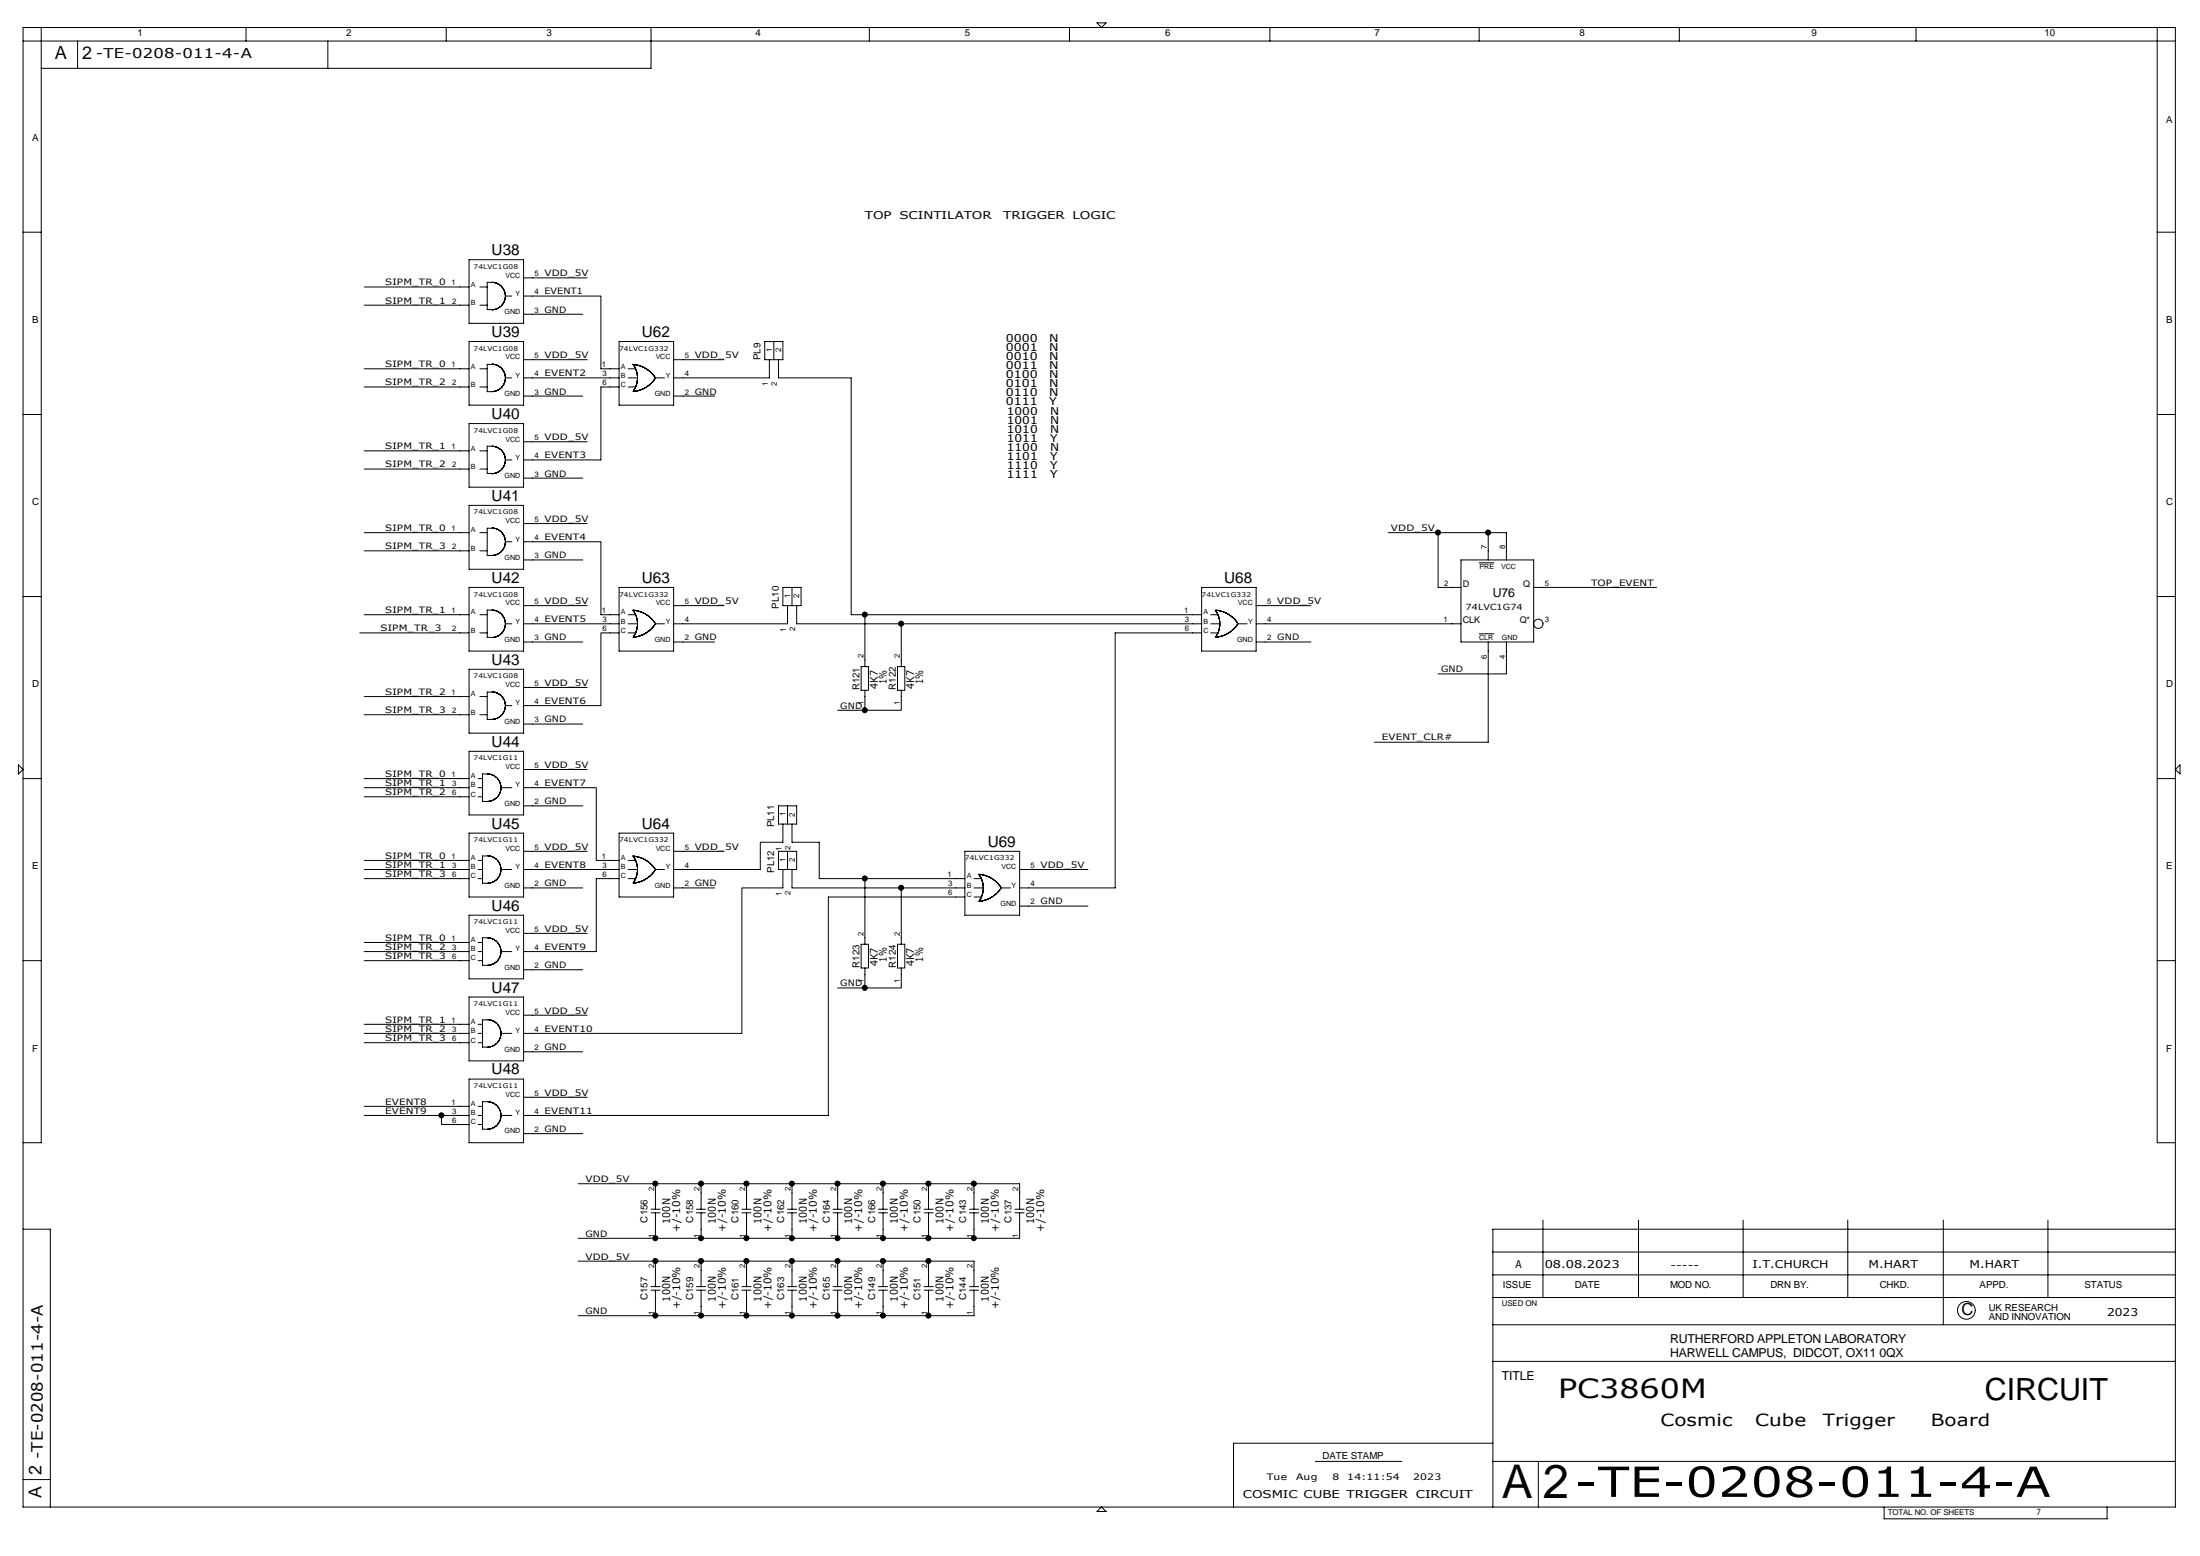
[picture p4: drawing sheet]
<svg xmlns="http://www.w3.org/2000/svg" width="420mm" height="297mm" viewBox="0 0 420 297" stroke-linecap="round" stroke-linejoin="round" font-family="sans-serif">
<g fill="none" stroke="#000" stroke-width=".19">
<path d="M4.4 5.3h411.1v282.4h-411.1zM4.4 7.8h411.1M7.9 5.3v212.8h-3.5M14.8 7.8v5.2M47 5.3v2.5M62.6 7.8v5.2M85.2 5.3v2.5M124.3 5.3v7.7h-116.4M166 5.3v2.5M204.3 5.3v2.5M209.5 4.4h1.7l-.8 .9zM242.5 5.3v2.5"/>
<path d="M282.5 5.3v2.5M320.7 5.3v2.5M365.9 5.3v2.5M412 5.3v212.8h3.5M4.4 44.3h3.5M69.6 58.3h20M69.6 54.8h20M89.6 49.6h10.4v12.1h-10.4zM91.7 58.3h1.3M91.7 54.8h1.3M93.9 53.9h-.9v5.2h.9M93.9 53.9l1 .2 .5 .3"/>
<path d="M94.7 54l.1 .1M95 58.9h.1M95 58.9l-1.1 .2M95.2 58.8h-.1M95.4 58.6l-.4 .3M95.4 58.6h.1M95.4 54.4h.1M95.5 54.4l.3 .3M95.7 58.4l-.2 .2M95.8 54.7l.3 .4M96.1 55.1h.1M96.1 55.1l.2 .4"/>
<path d="M96.2 57.7l-.4 .7M96.2 57.7h.1M96.3 55.5l.2 .5v1.1l-.3 .6M96.3 55.5h.1M96.5 56.2h.1M96.5 56.8v.1M96.5 56.5h1.2M100 56.5h14.8v13.9h3.4M100 53h12.1M100 60h11.3M412 44.3h3.5M4.4 79.1h3.5"/>
<path d="M69.6 73.9h20M69.6 70.4h20M89.6 65.2h10.4v12.1h-10.4zM91.7 73.9h1.3M91.7 70.4h1.3M93.9 69.6h-.9v5.2h1.2l.8-.3M93.9 69.5l1 .2 .5 .3M94.7 69.6l.1 .1M95.1 74.5h-.1M95.2 69.9h.1M95.4 74.3h.1M95.4 74.3l-.4 .2"/>
<path d="M95.4 70h.1M95.5 70l.3 .3M95.7 74l-.2 .3M95.8 70.3l.5 .9 .2 .9M96.2 73.5l-.4 .5M96.2 73.4v.1M96.5 71.8h.1M96.5 72.2l-.1 .7-.2 .5M96.5 72.4v.1M96.5 72.1h1.2M100 75.6h11.3M100 72.1h18.2"/>
<path d="M100 68.7h12.1M118.2 73.9h-3.4v13.9h-14.8M118.2 65.2h10.4v12.1h-10.4zM120 73.9h1.4M120 70.4h1.4M120 72.1h1.7M120.9 69.5v.1M120.9 69.6l.6 1 .2 1.1v1.2l-.3 .9M120.9 69.6h.1M120.9 69.6l1 .1 .9 .4M121 74.6l-.1 .1M121 74.5v.1"/>
<path d="M121.4 73.9l-.4 .6M121.4 73.8h.1M121.4 73.8v.1M121.5 70.7h.1M121.5 69.6v.1M121.5 73.5v.1M122.2 74.5h.1M122.7 70l.3 .2M123 70.2h.1M123 74.1v.1M123.1 70.2l1.3 1M123.1 74.1l-1.2 .5-1 .2"/>
<path d="M124.4 73.1l-1.3 1M124.5 71.2l.2 .3M124.5 73l-.1 .1M124.5 73h.1M124.7 71.5h.1M124.7 71.5l.3 .4M124.7 72.8h.1M125 71.9h.1M125 71.9l.1 .2M125 72.4h.1M125.2 72.1h1.7M125.2 72.2l-.7 .8"/>
<path d="M128.6 75.6h7.9M128.6 68.7h9.6M146 65.2h3.5v3.5h-3.5zM146.9 68.7v3.4h-18.3M147.8 65.2v3.5M148.7 68.7v3.4h13.9v45.2h2.6M412 79.1h3.5M69.6 89.5h20M69.6 86.1h20M89.6 80.9h10.4v12.1h-10.4zM89.6 96.5h10.4v12.2h-10.4zM91.7 89.5h1.3"/>
<path d="M91.7 86.1h1.3M93.9 85.2h-.9v5.2h.9M93.9 85.2l.7 .1 .8 .4M94.9 85.4h.1M95 90.2h.1M95 90.2l-1.1 .2M95.2 90.1h.1M95.3 85.6h.1M95.4 89.9l-.4 .3M95.4 89.9h.1M95.4 85.7h.1M95.5 85.7l.3 .2"/>
<path d="M95.7 89.7l-.2 .2M95.8 86l.1 .1M95.9 86.1h.1M95.9 86.1l.2 .3M96.1 86.4h.1M96.1 86.4l.3 .7 .1 .7M96.2 89.1l-.4 .6M96.2 89.1h.1M96.5 87.5h.1M96.5 87.8l-.1 .7-.2 .6M96.5 88.1h.1M96.5 87.8h1.2"/>
<path d="M100 84.3h12.1M100 91.3h11.3M100 99.9h12.1M4.4 113.9h3.5M69.6 117.3h20M69.6 105.2h20M69.6 101.7h20M89.6 112.1h10.4v12.2h-10.4zM91.7 117.3h1.3M91.7 105.2h1.3M91.7 101.7h1.3M93.9 100.8h-.9v5.2h1.2l.8-.2"/>
<path d="M93.9 116.5h-.9v5.2h.9M93.9 100.8l1 .2 .5 .3M93.9 116.5h.7l.8 .5M94.8 105.9h-.1M95 105.8h.1M95 101.1h.1M95.1 116.8h.1M95.2 105.7h.1M95.2 101.1h.1M95.3 116.9h.1M95.4 105.5l-.4 .3M95.4 105.5h.1"/>
<path d="M95.4 101.3h.1M95.4 117h.1M95.5 101.3l.3 .3M95.5 117l.3 .2M95.6 105.4h.1M95.7 105.3l-.2 .2M95.8 101.6l.4 .5M95.8 117.3l.5 .8 .2 1M96.2 102.1v.1M96.2 102.2l.3 .7v.5M96.5 103.1h.1M96.5 118.7v.1"/>
<path d="M96.5 103.5l-.2 .9-.5 .9M96.5 119.1l-.2 1-.5 .8M96.5 103.7v.1M96.5 119.4h.1M96.5 103.4h1.2M96.5 119.1h1.2M100 103.4h14.8v13.9h3.4M100 106.9h11.3M100 119.1h18.2M100 115.6h12.1M118.2 112.1h10.4v12.2h-10.4zM120 117.3h1.4"/>
<path d="M120 119.1h1.7M120.9 116.5l.1 .2M120.9 116.5l1 .1 1.1 .5M120.9 116.5v.1M121 116.7h.1M121 116.7l.4 .6M121.3 117.2h.1M121.4 117.3l.3 1.1v1.1l-.1 .9-.4 .8M121.5 117.6v.1M122.2 116.7v.1M123 117.1l1.4 1M123.1 117.1h.1"/>
<path d="M123.3 117.3h.1M123.5 117.4h.1M124.5 118.2l.6 .8M126.9 119.1h-1.7l-.8 .9M128.6 115.6h9.6M149.5 112.1h3.5v3.5h-3.5zM150.4 115.6v3.5h-21.8M151.3 112.1v3.5M152.1 115.6v3.5h20M229.5 119.1h-57.4v8.2M229.5 117.3h-64.3v10M229.5 112.1h10.4v12.2h-10.4z"/>
<path d="M231.2 117.3h1.4M231.2 119.1h1.8M232.1 116.5l.1 .2M232.2 116.5l1.4 .3M232.2 116.7l.5 .9 .3 1.1-.1 1.1-.3 1M232.2 116.7h.1M232.5 117.1h.1M232.8 118.1l.1 .1M233.4 116.7l.1 .1M233.6 116.8h.1M233.6 116.8l1.1 .6M234.3 117.1h.1"/>
<path d="M234.7 117.4h.1M234.7 117.4l1 .7M235.7 118.2l.7 .8M236.2 119.4l-.5 .6M236.3 119.3l-.1 .1M238.2 119.1h-1.8l-.1 .2M239.9 119.1h39.1M239.9 115.6h10.5M265.1 101.7h9.6M274.7 101.7h13v5.2M274.7 101.7v10.4h4.3M279 106.9h13.9v15.7h-13.9z"/>
<path d="M282.5 107.4h2.8M284.2 101.7v5.2M292.9 112.1h23.5M412 113.9h3.5M68.7 120.8h20.9M69.6 136.4h20M69.6 133h20M89.6 127.8h10.4v12.2h-10.4zM91.7 120.8h1.3M91.7 136.4h1.3M91.7 133h1.3M93.9 132.1h-.9v5.2h1.2l.8-.2"/>
<path d="M93.9 132.1l1 .2 .5 .3M94.7 137.2h-.1M94.8 121.5l-.1 .1M95 121.5l-1.1 .2M95 121.5h.1M95 137.1h.1M95.2 132.4h.1M95.4 121.2l-.4 .3M95.4 121.2h.1M95.4 136.8l-.4 .3M95.4 136.8h.1M95.4 132.6h.1"/>
<path d="M95.5 132.6l.3 .2M95.6 121.1h.1M95.7 121l-.2 .2M95.7 136.6l-.2 .2M95.8 132.9l.2 .2M96 133.1v.1M96 133.2l.2 .3M96.1 136.1h.1M96.2 133.5h.1M96.2 133.5l.3 .7v1.1l-.2 .4M96.3 135.8l-.5 .8M96.3 135.7v.1"/>
<path d="M96.5 134.4h.1M96.5 135h.1M96.5 134.7h1.2M100 122.6h11.3M100 131.2h12.1M100 138.2h11.3M118.2 120.8h-3.4v13.9h-14.8M120 120.8h1.4M120.9 121.6h.1M120.9 121.6v.1M121.2 121.2l-.3 .4M121.2 121.2h.1"/>
<path d="M121.5 120.5h.1M121.5 121.5v.1M122.6 121.2h.1M122.8 121.2h-.1M122.9 121.1h.1M123 121l-.8 .4-1.3 .2M123 121h.1M123.4 120.8l-.3 .2M123.4 120.8h.1M123.9 120.5h.1M124.4 120.1l-1 .7M128.6 122.6h7.9"/>
<path d="M160 135.6h5.2M164.5 127.3h1.4v4.5h-1.4zM165.2 131.8v3.8M171.4 127.3h1.4v4.5h-1.4zM172.1 131.8v3.8h-6.9M229.5 120.8h-16.5v48.7h-18.3M231.2 120.8h1.4M232.2 121.6h.1M232.5 121.1h-.1M232.6 120.8l-.4 .8M232.8 121.5v.1M232.9 120l-.1 .1"/>
<path d="M233.6 121.3l-1.4 .4M233.6 121.3h.1M233.8 121.2h.1M234 121.2h.1M234.4 121l-.8 .3M234.4 121h.1M234.5 120.9h.1M234.7 120.8h.1M234.7 120.8l-.3 .2M234.8 120.7h.1M235.1 120.5h.1M235.1 120.5l-.4 .3"/>
<path d="M235.6 120.1l-.4 .4M239.9 122.6h10.5M282.5 121h2.8M284.2 122.6v19.1h-21.7M287.7 122.6v6.1h-13M3.5 146l.9 .9-.9 .8zM4.4 148.6h3.5M69.6 150.4h20M69.6 148.6h20M69.6 152.1h20M89.6 159h10.4v12.2h-10.4zM89.6 143.4h10.4v12.2h-10.4z"/>
<path d="M91.3 150.4h.9M91.3 148.6h.9M91.3 152.1h.9M93.6 152.9v.1M94.9 148.5l-1.1-.7-1.6-.1v5.3l1.6-.1 1.1-.6M95 148.5l.2 .3M95.2 148.8h.1M95.2 148.8l.2 .3M95.4 149.1l.3 1.3M95.4 149.2h.1M95.4 151.5l-.5 .7M95.5 151.4l-.1 .1"/>
<path d="M95.6 150.4h2.1M95.7 150.4l-.3 1.1M100 150.4h13.9v13.9h4.3M100 146.9h12.1M100 153.8h11.3M118.2 159h10.4v12.2h-10.4zM148.7 153.8h3.4v3.5h-3.4zM149.5 157.3v3.5h-4.3v5.2h-16.6M150.4 153.8v3.5M151.3 157.3v3.5h5.2v6.9h27.8M412 148.6h3.5M415.5 146.9l.8-.9v1.7z"/>
<path d="M69.6 167.7h20M69.6 166h20M69.6 164.3h20M69.6 179.9h20M89.6 174.7h10.4v12.2h-10.4zM91.3 167.7h.9M91.3 166h.9M91.3 164.3h.9M91.3 179.9h.9M93.6 163.4v.1M93.6 179.1h.1M94.3 168.3h.1"/>
<path d="M94.9 164.1l-1.1-.6-1.6-.1v5.2h1.4l1.3-.7M94.9 179.8l-1.1-.7-1.6-.1v5.3l1.6-.1 1.1-.6M95 164.2l.5 .7 .2 .8-.1 1-.4 .8M95 179.8l.5 .8 .2 .8-.1 .8-.2 .6M95.2 167.6l-.3 .3M95.2 167.5v.1M95.4 164.8h.1M95.5 167l-.1 .1M95.6 166h2.1M100 169.5h11.3M100 166h18.2M100 162.5h12.1"/>
<path d="M100 178.2h12.1M118.2 167.7h-4.3v14h-13.9M120 167.7h1.4M120 166h1.7M120 164.3h1.4M120.9 163.4v.1M120.9 163.4l.4 .7M120.9 163.5l1 .1 1.1 .4M121.3 164.1h.1M121.3 164.1l.1 .2M121.4 167.7l-.5 .8M121.4 164.3l.3 1v1.1l-.3 1.3"/>
<path d="M121.5 164.5v.1M121.5 167.4h.1M122.3 163.7h.1M122.5 163.8h.1M122.6 168.2h-.1M122.9 164h.1M123 164h.1M123 168h.1M123.1 164l1.3 1.1M123.2 167.9h.1M123.3 164.2h.1M123.5 167.7h.1"/>
<path d="M123.8 167.5l-1.5 .8-1.4 .3M123.8 167.5h.1M124.4 167l-.6 .5M124.5 165.1l.4 .6M124.9 165.6h.1M124.9 166.4l-.5 .6M124.9 165.7l.2 .2M124.9 166.4h.1M125.2 166h1.7M125.2 166l-.3 .4M128.6 169.5h7.9M128.6 162.5h9.6"/>
<path d="M148.7 162.5h3.4v3.5h-3.4zM149.5 166v3.5h-7.8v27.8h-41.7M150.4 162.5v3.5M151.3 166v3.5h33M165.2 167.7v12.6M172.1 169.5v10.8M184.3 171.2h-26.1v41.7h-58.2M184.3 162.5h10.4v12.2h-10.4zM186 167.7h1.4M186 171.2h1.4M186 169.5h1.7M186.9 166.9l.6 1"/>
<path d="M186.9 166.9l1.5 .3M187 172l-.1 .1M187.2 171.7h.1M187.4 171.2l-.4 .8M187.4 167.8v.1M187.5 167.9l.2 .9 .1 1.1-.4 1.3M187.5 167.9h.1M187.6 172h-.1M187.6 168.4h.1M187.7 170.6h-.1M188.2 167.1l.1 .1M188.4 171.7h.1"/>
<path d="M188.4 171.7l-1.4 .3M188.4 167.2h.1M188.4 167.2l.8 .4M188.8 171.6h.1M188.8 167.4h.1M189.1 167.5v.1M189.2 167.6l.7 .5M189.4 167.7h.1M189.6 167.8h.1M189.9 170.9l-1.5 .8M189.9 170.9h.1M189.9 168.1h.1"/>
<path d="M189.9 168.1l.6 .4M190.4 170.5l-.4 .4M190.5 168.6l.7 .8M190.8 168.8v.1M191 169.8l-.5 .6M191 169.8h.1M191.2 169.5l-.2 .3M191.3 169.5h1.7M194.7 166h13.1M194.7 173h13.1M4.4 183.4h3.5M69.6 181.7h20"/>
<path d="M69.6 183.4h20M69.6 197.3h20M69.6 195.5h20M69.6 199.1h20M89.6 190.3h10.4v12.2h-10.4zM91.3 181.7h.9M91.3 183.4h.9M91.3 197.3h.9M91.3 195.5h.9M91.3 199.1h.9M93 194.7h-.8v5.2h1.4l1.3-.7M93.1 194.7l.9 .1 .9 .6"/>
<path d="M93.9 194.8h.1M94.2 199.6h.1M95 195.5h.1M95 195.5v.1M95 195.6l.6 1 .1 1-.3 .8-.5 .7M95.2 183.2l-.3 .3M95.2 183.2h.1M95.4 180.5h.1M95.4 196.1h.1M95.4 182.9l-.2 .3M95.4 182.8v.1M95.5 198.3l-.1 .1"/>
<path d="M95.5 182.7l-.1 .1M95.6 181.7h2.1M95.6 197.3h2.1M100 185.1h11.3M100 193.8h12.1M160 188.6h5.2M164.5 180.3h1.4v4.5h-1.4zM165.2 184.8v3.8M171.4 180.3h1.4v4.5h-1.4zM172.1 184.8v3.8h-6.9M412 183.4h3.5M69.6 212.9h20"/>
<path d="M69.6 211.2h20M84.3 212.9v1.8h5.3M89.6 206h10.4v12.1h-10.4zM91.3 212.9h.9M91.3 211.2h.9M91.3 214.7h.9M93.9 210.4v.1M94.1 215.3v.1M94.7 214.9v.1M94.9 214.8l-.2 .1M94.9 211.1l-1.1-.7-1.6-.1v5.3l1.4-.1 1.1-.5M95 211.1v.1"/>
<path d="M95 211.2h.1M95 211.2l.5 .8 .2 .6-.1 .9-.3 .7M95.3 211.6v.1M95.3 214.3l-.4 .5M95.3 214.2v.1M95.4 211.7v.1M95.5 214h-.1M95.6 212.9h2.1M100 200.8h11.3M100 209.5h12.1M100 216.4h11.3M4.4 234.7h5.2v53"/>
<path d="M110.4 226h14.8M110.4 236.4h14.8M124.3 231.5h1.8M124.3 230.8h1.8M125.2 230.8v-4.8h8.7v4.8M125.2 231.5v4.9M133 231.5h1.7M133 230.8h1.7M133.9 231.5v4.9h-8.7M133.9 226h60.8v4.8M141.7 231.5h1.7M141.7 230.8h1.7"/>
<path d="M142.6 231.5v4.9h-8.7M142.6 226v4.8M142.6 236.4h8.7M150.4 231.5h1.7M150.4 230.8h1.7M151.3 231.5v4.9h8.7M151.3 226v4.8M159.1 231.5h1.7M159.1 230.8h1.7M160 226v4.8M160 231.5v4.9M167.8 231.5h1.7"/>
<path d="M167.8 230.8h1.7M168.7 226v4.8M168.7 231.5v4.9M176.5 231.5h1.7M176.5 230.8h1.7M177.3 226v4.8M177.3 231.5v4.9M185.2 231.5h1.7M185.2 230.8h1.7M186 226v4.8M186 231.5v4.9M193.8 231.5h1.8"/>
<path d="M193.8 230.8h1.8M194.7 231.5v4.9h-34.7M285.1 239h130.4M294.7 232.9v14.8M312.9 232.9v14.8M332.9 232.9v14.8M352.9 232.9v14.8M371.1 232.9v20M391.1 232.9v14.8M415.5 234.7h-130.4v53M110.4 240.8h14.8M124.3 246.3h1.8"/>
<path d="M124.3 245.6h1.8M125.2 245.6v-4.8h8.7v4.8M125.2 246.3v4.9h-14.8M125.2 251.2h26.1M133 246.3h1.7M133 245.6h1.7M133.9 240.8h52.1v4.8M133.9 246.3v4.9M141.7 246.3h1.7M141.7 245.6h1.7M142.6 240.8v4.8M142.6 246.3v4.9"/>
<path d="M150.4 246.3h1.7M150.4 245.6h1.7M151.3 246.3v4.9h8.7M151.3 240.8v4.8M159.1 246.3h1.7M159.1 245.6h1.7M160 240.8v4.8M160 246.3v4.9M167.8 246.3h1.7M167.8 245.6h1.7M168.7 240.8v4.8M168.7 246.3v4.9"/>
<path d="M176.5 246.3h1.7M176.5 245.6h1.7M177.3 240.8v4.8M177.3 246.3v4.9M185.2 246.3h1.7M185.2 245.6h1.7M186 246.3v4.9h-26M285.1 259.9h130.4M285.1 247.7h130.4M285.1 252.9h130.4M285.1 243.4h130.4M251.2 279h16.5"/>
<path d="M285.1 275.5h-49.5v12.2M285.1 279h130.4M293.8 279v8.7M4.4 282.4h5.2M209.5 288.5l.9-.8 .8 .8zM359.8 287.7v2.2h42.6v-2.2"/>
<circle cx="293.8" cy="119.1" r=".89"/>
<circle cx="375.5" cy="250.1" r="1.7"/>
</g>
<g fill="#000" stroke="#000" stroke-width=".19">
<circle cx="165.2" cy="117.3" r=".49"/>
<circle cx="172.1" cy="119.1" r=".49"/>
<circle cx="274.6" cy="101.7" r=".49"/>
<circle cx="284.2" cy="101.7" r=".49"/>
<circle cx="165.2" cy="135.6" r=".49"/>
<circle cx="165.2" cy="167.7" r=".49"/>
<circle cx="172.1" cy="169.5" r=".49"/>
<circle cx="165.2" cy="188.6" r=".49"/>
<circle cx="84.3" cy="212.9" r=".49"/>
<circle cx="125.2" cy="226" r=".49"/>
<circle cx="125.2" cy="236.4" r=".49"/>
<circle cx="133.9" cy="226" r=".49"/>
<circle cx="133.9" cy="236.4" r=".49"/>
<circle cx="142.6" cy="226" r=".49"/>
<circle cx="142.6" cy="236.4" r=".49"/>
<circle cx="151.2" cy="226" r=".49"/>
<circle cx="151.2" cy="236.4" r=".49"/>
<circle cx="160" cy="226" r=".49"/>
<circle cx="160" cy="236.4" r=".49"/>
<circle cx="168.6" cy="226" r=".49"/>
<circle cx="168.6" cy="236.4" r=".49"/>
<circle cx="177.3" cy="226" r=".49"/>
<circle cx="177.3" cy="236.4" r=".49"/>
<circle cx="186" cy="226" r=".49"/>
<circle cx="186" cy="236.4" r=".49"/>
<circle cx="125.2" cy="240.7" r=".49"/>
<circle cx="125.2" cy="251.1" r=".49"/>
<circle cx="133.9" cy="240.7" r=".49"/>
<circle cx="133.9" cy="251.1" r=".49"/>
<circle cx="142.6" cy="240.7" r=".49"/>
<circle cx="142.6" cy="251.1" r=".49"/>
<circle cx="151.2" cy="240.7" r=".49"/>
<circle cx="151.2" cy="251.1" r=".49"/>
<circle cx="160" cy="240.7" r=".49"/>
<circle cx="160" cy="251.1" r=".49"/>
<circle cx="168.6" cy="240.7" r=".49"/>
<circle cx="168.6" cy="251.1" r=".49"/>
<circle cx="177.3" cy="240.7" r=".49"/>
<circle cx="177.3" cy="251.1" r=".49"/>
</g>
<text font-size="9.1" x="294.7" y="285.9">2</text>
<text font-size="8.9" x="286.9" y="286">A</text>
<text font-size="7.9" x="300.7" y="285.7">-TE-0208-011-4-A</text>
<text font-size="5.8" x="379.1" y="267.3">CIRCUIT</text>
<text font-size="5" x="297.6" y="267">PC3860M</text>
<text font-size="3.5" x="10.5" y="11.3">A</text>
<g font-size="3.4">
<text x="15.7" y="11.3">2</text>
<text x="8" y="281.6" transform="rotate(-90 8 281.6)">2</text>
<text x="8" y="285.9" transform="rotate(-90 8 285.9)">A</text>
</g>
<g font-size="3.2">
<text x="374.6" y="251.1">C</text>
<text x="317.1" y="272.2">Cosmic</text>
<text x="335.2" y="272.2">Cube</text>
<text x="348.1" y="272.2">Trigger</text>
<text x="368.8" y="272.2">Board</text>
</g>
<text font-size="3" x="8.2" y="278.6" transform="rotate(-90 8.2 278.6)">-TE-0208-011-4-A</text>
<g font-size="2.9">
<text x="93.9" y="48.7">U38</text>
<text x="93.9" y="64.3">U39</text>
<text x="122.6" y="64.3">U62</text>
<text x="93.9" y="80">U40</text>
<text x="93.9" y="95.6">U41</text>
<text x="93.9" y="111.3">U42</text>
<text x="122.6" y="111.3">U63</text>
<text x="233.8" y="111.3">U68</text>
<text x="93.9" y="126.9">U43</text>
<text x="93.9" y="142.5">U44</text>
<text x="93.9" y="158.2">U45</text>
<text x="122.6" y="158.2">U64</text>
<text x="188.6" y="161.7">U69</text>
<text x="93.9" y="173.8">U46</text>
<text x="93.9" y="189.5">U47</text>
<text x="93.9" y="205.1">U48</text>
</g>
<text font-size="2.6" x="18.3" y="11">-TE-0208-011-4-A</text>
<g font-size="2.3">
<text x="285.1" y="113.9">U76</text>
<text x="319" y="256.4">RUTHERFORD APPLETON LABORATORY</text>
<text x="286.9" y="263.4">TITLE</text>
<text x="319" y="259">HARWELL CAMPUS, DIDCOT, OX11 0QX</text>
</g>
<g font-size="2.1">
<text x="165.2" y="41.8">TOP</text>
<text x="171.8" y="41.8">SCINTILATOR</text>
<text x="191.6" y="41.8">TRIGGER LOGIC</text>
<text x="192.1" y="65.2">0000</text>
<text x="200.4" y="65.2">N</text>
<text x="192.1" y="67">0001</text>
<text x="192.1" y="70.4">0011</text>
<text x="192.1" y="68.7">0010</text>
<text x="200.4" y="67">N</text>
<text x="200.4" y="70.4">N</text>
<text x="200.4" y="68.7">N</text>
<text x="192.1" y="72.2">0100</text>
<text x="192.1" y="73.9">0101</text>
<text x="192.1" y="75.7">0110</text>
<text x="192.1" y="77.4">0111</text>
<text x="200.4" y="72.2">N</text>
<text x="200.4" y="73.9">N</text>
<text x="200.4" y="75.7">N</text>
<text x="200.4" y="77.4">Y</text>
<text x="192.3" y="79.2">1000</text>
<text x="192.3" y="80.9">1001</text>
<text x="192.3" y="82.6">1010</text>
<text x="200.5" y="79.2">N</text>
<text x="200.5" y="80.9">N</text>
<text x="200.5" y="82.6">N</text>
<text x="192.3" y="87.8">1101</text>
<text x="192.3" y="89.6">1110</text>
<text x="192.3" y="84.4">1011</text>
<text x="192.3" y="86.1">1100</text>
<text x="200.5" y="87.8">Y</text>
<text x="200.5" y="89.6">Y</text>
<text x="200.5" y="84.4">Y</text>
<text x="200.5" y="86.1">N</text>
<text x="192.3" y="91.3">1111</text>
<text x="200.5" y="91.3">Y</text>
<text x="289.4" y="242.1">A</text>
<text x="295" y="242.1">08.08.2023</text>
<text x="319" y="242.2">-----</text>
<text x="334.7" y="242.1">I.T.CHURCH</text>
<text x="356.9" y="242.1">M.HART</text>
<text x="376.1" y="242.1">M.HART</text>
<text x="402.4" y="251.2">2023</text>
<text x="237.4" y="286">COSMIC CUBE TRIGGER CIRCUIT</text>
</g>
<g font-size="2">
<text x="167.6" y="131.5" transform="rotate(-90 167.6 131.5)">4K7</text>
<text x="169.4" y="130.6" transform="rotate(-90 169.4 130.6)">1%</text>
<text x="174.6" y="131.5" transform="rotate(-90 174.6 131.5)">4K7</text>
<text x="176.3" y="130.6" transform="rotate(-90 176.3 130.6)">1%</text>
<text x="167.6" y="184.5" transform="rotate(-90 167.6 184.5)">4K7</text>
<text x="169.4" y="183.6" transform="rotate(-90 169.4 183.6)">1%</text>
<text x="174.6" y="184.5" transform="rotate(-90 174.6 184.5)">4K7</text>
<text x="176.3" y="183.6" transform="rotate(-90 176.3 183.6)">1%</text>
<text x="128" y="233.7" transform="rotate(-90 128 233.7)">100N</text>
<text x="136.7" y="233.7" transform="rotate(-90 136.7 233.7)">100N</text>
<text x="145.4" y="233.7" transform="rotate(-90 145.4 233.7)">100N</text>
<text x="154.1" y="233.7" transform="rotate(-90 154.1 233.7)">100N</text>
<text x="162.8" y="233.7" transform="rotate(-90 162.8 233.7)">100N</text>
<text x="171.4" y="233.7" transform="rotate(-90 171.4 233.7)">100N</text>
<text x="180.2" y="233.7" transform="rotate(-90 180.2 233.7)">100N</text>
<text x="188.8" y="233.7" transform="rotate(-90 188.8 233.7)">100N</text>
<text x="197.5" y="233.7" transform="rotate(-90 197.5 233.7)">100N</text>
<text x="129.9" y="235.1" transform="rotate(-90 129.9 235.1)">+/-10%</text>
<text x="138.6" y="235.1" transform="rotate(-90 138.6 235.1)">+/-10%</text>
<text x="147.3" y="235.1" transform="rotate(-90 147.3 235.1)">+/-10%</text>
<text x="156" y="235.1" transform="rotate(-90 156 235.1)">+/-10%</text>
<text x="164.7" y="235.1" transform="rotate(-90 164.7 235.1)">+/-10%</text>
<text x="173.4" y="235.1" transform="rotate(-90 173.4 235.1)">+/-10%</text>
<text x="182.1" y="235.1" transform="rotate(-90 182.1 235.1)">+/-10%</text>
<text x="190.8" y="235.1" transform="rotate(-90 190.8 235.1)">+/-10%</text>
<text x="199.4" y="235.1" transform="rotate(-90 199.4 235.1)">+/-10%</text>
<text x="128" y="248.5" transform="rotate(-90 128 248.5)">100N</text>
<text x="129.9" y="249.9" transform="rotate(-90 129.9 249.9)">+/-10%</text>
<text x="136.7" y="248.5" transform="rotate(-90 136.7 248.5)">100N</text>
<text x="138.6" y="249.9" transform="rotate(-90 138.6 249.9)">+/-10%</text>
<text x="145.4" y="248.5" transform="rotate(-90 145.4 248.5)">100N</text>
<text x="147.3" y="249.9" transform="rotate(-90 147.3 249.9)">+/-10%</text>
<text x="154.1" y="248.5" transform="rotate(-90 154.1 248.5)">100N</text>
<text x="156" y="249.9" transform="rotate(-90 156 249.9)">+/-10%</text>
<text x="162.8" y="248.5" transform="rotate(-90 162.8 248.5)">100N</text>
<text x="164.7" y="249.9" transform="rotate(-90 164.7 249.9)">+/-10%</text>
<text x="171.4" y="248.5" transform="rotate(-90 171.4 248.5)">100N</text>
<text x="173.4" y="249.9" transform="rotate(-90 173.4 249.9)">+/-10%</text>
<text x="180.2" y="248.5" transform="rotate(-90 180.2 248.5)">100N</text>
<text x="182.1" y="249.9" transform="rotate(-90 182.1 249.9)">+/-10%</text>
<text x="188.8" y="248.5" transform="rotate(-90 188.8 248.5)">100N</text>
<text x="190.8" y="249.9" transform="rotate(-90 190.8 249.9)">+/-10%</text>
</g>
<g font-size="1.9">
<text x="26.3" y="6.9">1</text>
<text x="66.1" y="6.9">2</text>
<text x="104.4" y="6.9">3</text>
<text x="144.3" y="6.9">4</text>
<text x="184.3" y="6.9">5</text>
<text x="222.5" y="6.9">6</text>
<text x="262.5" y="6.9">7</text>
<text x="301.6" y="6.9">8</text>
<text x="345.9" y="6.9">9</text>
<text x="390.4" y="6.9">10</text>
<text x="413.7" y="23.5">A</text>
<text x="6.1" y="26.9">A</text>
<text x="6.1" y="61.7">B</text>
<text x="413.7" y="61.7">B</text>
<text x="145.2" y="68.7" transform="rotate(-90 145.2 68.7)">PL9</text>
<text x="6.1" y="96.4">C</text>
<text x="413.7" y="96.4">C</text>
<text x="148.7" y="116.2" transform="rotate(-90 148.7 116.2)">PL10</text>
<text x="6.1" y="131.2">D</text>
<text x="164.2" y="131.8" transform="rotate(-90 164.2 131.8)">R121</text>
<text x="171.1" y="131.7" transform="rotate(-90 171.1 131.7)">R122</text>
<text x="413.7" y="131.2">D</text>
<text x="147.8" y="157.9" transform="rotate(-90 147.8 157.9)">PL11</text>
<text x="6.1" y="165.9">E</text>
<text x="147.8" y="166.6" transform="rotate(-90 147.8 166.6)">PL12</text>
<text x="413.7" y="165.9">E</text>
<text x="164.2" y="184.7" transform="rotate(-90 164.2 184.7)">R123</text>
<text x="171.1" y="184.7" transform="rotate(-90 171.1 184.7)">R124</text>
<text x="6.1" y="200.7">F</text>
<text x="413.7" y="200.7">F</text>
<text x="123.7" y="233.4" transform="rotate(-90 123.7 233.4)">C156</text>
<text x="132.4" y="233.4" transform="rotate(-90 132.4 233.4)">C158</text>
<text x="141.1" y="233.4" transform="rotate(-90 141.1 233.4)">C160</text>
<text x="149.7" y="233.4" transform="rotate(-90 149.7 233.4)">C162</text>
<text x="158.5" y="233.4" transform="rotate(-90 158.5 233.4)">C164</text>
<text x="167.1" y="233.4" transform="rotate(-90 167.1 233.4)">C166</text>
<text x="175.8" y="233.4" transform="rotate(-90 175.8 233.4)">C150</text>
<text x="184.5" y="233.4" transform="rotate(-90 184.5 233.4)">C143</text>
<text x="193.2" y="233.4" transform="rotate(-90 193.2 233.4)">C137</text>
<text x="287" y="245.9">ISSUE</text>
<text x="300.7" y="245.9">DATE</text>
<text x="319" y="245.9">MOD NO.</text>
<text x="338.1" y="245.9">DRN BY.</text>
<text x="359" y="245.9">CHKD.</text>
<text x="378.1" y="245.9">APPD.</text>
<text x="398.1" y="245.9">STATUS</text>
<text x="123.7" y="248.2" transform="rotate(-90 123.7 248.2)">C157</text>
<text x="132.4" y="248.2" transform="rotate(-90 132.4 248.2)">C159</text>
<text x="141.1" y="248.2" transform="rotate(-90 141.1 248.2)">C161</text>
<text x="149.7" y="248.2" transform="rotate(-90 149.7 248.2)">C163</text>
<text x="158.5" y="248.2" transform="rotate(-90 158.5 248.2)">C165</text>
<text x="167.1" y="248.2" transform="rotate(-90 167.1 248.2)">C149</text>
<text x="175.8" y="248.2" transform="rotate(-90 175.8 248.2)">C151</text>
<text x="184.5" y="248.2" transform="rotate(-90 184.5 248.2)">C144</text>
<text x="379.8" y="250.3">UK RESEARCH</text>
<text x="379.8" y="252">AND INNOVATION</text>
<text x="252.6" y="278.6">DATE STAMP</text>
</g>
<g font-size="1.7">
<text x="73.6" y="58">SIPM_TR_1</text>
<text x="73.6" y="54.4">SIPM_TR_0</text>
<text x="73.6" y="70.1">SIPM_TR_0</text>
<text x="73.6" y="73.6">SIPM_TR_2</text>
<text x="73.6" y="85.8">SIPM_TR_1</text>
<text x="73.6" y="89.2">SIPM_TR_2</text>
<text x="73.6" y="101.4">SIPM_TR_0</text>
<text x="265.6" y="101.4">VDD_5V</text>
<text x="73.6" y="104.9">SIPM_TR_3</text>
<text x="279.4" y="112.1">D</text>
<text x="290.9" y="112.1">Q</text>
<text x="303.9" y="111.8">TOP_EVENT</text>
<text x="73.6" y="117.1">SIPM_TR_1</text>
<text x="279.4" y="119">CLK</text>
<text x="290.2" y="119">Q*</text>
<text x="72.7" y="120.5">SIPM_TR_3</text>
<text x="275.2" y="128.3">GND</text>
<text x="73.6" y="136.1">SIPM_TR_3</text>
<text x="73.6" y="132.7">SIPM_TR_2</text>
<text x="160.5" y="135.3">GND</text>
<text x="263.9" y="141.4">EVENT_CLR#</text>
<text x="73.6" y="148.3">SIPM_TR_0</text>
<text x="73.6" y="150.1">SIPM_TR_1</text>
<text x="73.6" y="151.8">SIPM_TR_2</text>
<text x="73.6" y="164">SIPM_TR_0</text>
<text x="73.6" y="165.7">SIPM_TR_1</text>
<text x="73.6" y="167.4">SIPM_TR_3</text>
<text x="73.6" y="179.6">SIPM_TR_0</text>
<text x="73.6" y="181.4">SIPM_TR_2</text>
<text x="73.6" y="183.1">SIPM_TR_3</text>
<text x="160.5" y="188.3">GND</text>
<text x="73.6" y="195.2">SIPM_TR_1</text>
<text x="73.6" y="197">SIPM_TR_2</text>
<text x="73.6" y="198.7">SIPM_TR_3</text>
<text x="73.6" y="210.9">EVENT8</text>
<text x="73.6" y="212.6">EVENT9</text>
<text x="111.8" y="225.7">VDD_5V</text>
<text x="111.8" y="236.1">GND</text>
<text x="111.8" y="240.5">VDD_5V</text>
<text x="111.8" y="250.9">GND</text>
<text x="241.9" y="282.5">Tue</text>
<text x="247.5" y="282.5">Aug</text>
<text x="254.5" y="282.5">8</text>
<text x="257.3" y="282.5">14:11:54</text>
<text x="269.9" y="282.5">2023</text>
</g>
<g font-size="1.6">
<text x="279.9" y="116.5">74LVC1G74</text>
<text x="389" y="289.3">7</text>
</g>
<g font-size="1.5">
<text x="102.1" y="52.7">5 VDD_5V</text>
<text x="86.2" y="54.4">1</text>
<text x="86.4" y="58">2</text>
<text x="102.1" y="56.2">4 EVENT1</text>
<text x="102.1" y="59.7">3 GND</text>
<text x="86.2" y="70.1">1</text>
<text x="102.1" y="71.8">4 EVENT2</text>
<text x="102.1" y="68.4">5 VDD_5V</text>
<text x="114.9" y="70.1">1</text>
<text x="115.1" y="71.8">3</text>
<text x="130.8" y="71.8">4</text>
<text x="130.8" y="68.4">5 VDD_5V</text>
<text x="147.4" y="67.1" transform="rotate(-90 147.4 67.1)">1</text>
<text x="149.2" y="67.3" transform="rotate(-90 149.2 67.3)">2</text>
<text x="86.4" y="73.6">2</text>
<text x="102.1" y="75.3">3 GND</text>
<text x="115.1" y="73.6">6</text>
<text x="130.8" y="75.3">2 GND</text>
<text x="146.6" y="73.7" transform="rotate(-90 146.6 73.7)">1</text>
<text x="148.4" y="73.6" transform="rotate(-90 148.4 73.6)">2</text>
<text x="102.1" y="84">5 VDD_5V</text>
<text x="86.2" y="85.8">1</text>
<text x="86.4" y="89.2">2</text>
<text x="102.1" y="87.5">4 EVENT3</text>
<text x="102.1" y="91">3 GND</text>
<text x="86.2" y="101.4">1</text>
<text x="102.1" y="99.7">5 VDD_5V</text>
<text x="86.4" y="104.9">2</text>
<text x="102.1" y="103.1">4 EVENT4</text>
<text x="102.1" y="106.6">3 GND</text>
<text x="284" y="104.8" transform="rotate(-90 284 104.8)">7</text>
<text x="287.4" y="104.8" transform="rotate(-90 287.4 104.8)">8</text>
<text x="275.8" y="111.8">2</text>
<text x="295" y="111.8">5</text>
<text x="86.2" y="117.1">1</text>
<text x="102.1" y="118.8">4 EVENT5</text>
<text x="102.1" y="115.3">5 VDD_5V</text>
<text x="114.9" y="117.1">1</text>
<text x="115.1" y="118.8">3</text>
<text x="130.8" y="118.8">4</text>
<text x="130.8" y="115.3">5 VDD_5V</text>
<text x="150.9" y="114.1" transform="rotate(-90 150.9 114.1)">1</text>
<text x="152.7" y="114.2" transform="rotate(-90 152.7 114.2)">2</text>
<text x="226.1" y="117.1">1</text>
<text x="226.3" y="118.8">3</text>
<text x="242" y="118.8">4</text>
<text x="242" y="115.3">5 VDD_5V</text>
<text x="275.7" y="118.8">1</text>
<text x="295" y="118.8">3</text>
<text x="86.4" y="120.5">2</text>
<text x="102.1" y="122.3">3 GND</text>
<text x="115.1" y="120.5">6</text>
<text x="130.8" y="122.3">2 GND</text>
<text x="150.1" y="120.6" transform="rotate(-90 150.1 120.6)">1</text>
<text x="151.9" y="120.5" transform="rotate(-90 151.9 120.5)">2</text>
<text x="164.9" y="125.7" transform="rotate(-90 164.9 125.7)">2</text>
<text x="171.9" y="125.7" transform="rotate(-90 171.9 125.7)">2</text>
<text x="226.3" y="120.5">6</text>
<text x="242" y="122.3">2 GND</text>
<text x="284" y="125.8" transform="rotate(-90 284 125.8)">6</text>
<text x="287.4" y="125.8" transform="rotate(-90 287.4 125.8)">4</text>
<text x="102.1" y="130.9">5 VDD_5V</text>
<text x="86.2" y="132.7">1</text>
<text x="86.4" y="136.1">2</text>
<text x="102.1" y="134.4">4 EVENT6</text>
<text x="102.1" y="137.9">3 GND</text>
<text x="164.9" y="134.6" transform="rotate(-90 164.9 134.6)">1</text>
<text x="171.9" y="134.6" transform="rotate(-90 171.9 134.6)">1</text>
<text x="86.2" y="148.3">1</text>
<text x="102.1" y="146.6">5 VDD_5V</text>
<text x="86.4" y="151.8">6</text>
<text x="86.4" y="150.1">3</text>
<text x="102.1" y="150.1">4 EVENT7</text>
<text x="102.1" y="153.5">2 GND</text>
<text x="150" y="155.8" transform="rotate(-90 150 155.8)">1</text>
<text x="151.8" y="155.9" transform="rotate(-90 151.8 155.9)">2</text>
<text x="86.2" y="164">1</text>
<text x="86.4" y="167.4">6</text>
<text x="86.4" y="165.7">3</text>
<text x="102.1" y="165.7">4 EVENT8</text>
<text x="102.1" y="162.2">5 VDD_5V</text>
<text x="114.9" y="164">1</text>
<text x="115.1" y="167.4">6</text>
<text x="115.1" y="165.7">3</text>
<text x="130.8" y="165.7">4</text>
<text x="130.8" y="162.2">5 VDD_5V</text>
<text x="149.3" y="162.4" transform="rotate(-90 149.3 162.4)">1</text>
<text x="150" y="164.5" transform="rotate(-90 150 164.5)">1</text>
<text x="151" y="162.3" transform="rotate(-90 151 162.3)">2</text>
<text x="151.8" y="164.6" transform="rotate(-90 151.8 164.6)">2</text>
<text x="181" y="167.4">1</text>
<text x="196.8" y="165.7">5 VDD_5V</text>
<text x="102.1" y="169.2">2 GND</text>
<text x="130.8" y="169.2">2 GND</text>
<text x="149.3" y="171.1" transform="rotate(-90 149.3 171.1)">1</text>
<text x="151" y="170.9" transform="rotate(-90 151 170.9)">2</text>
<text x="181.1" y="170.9">6</text>
<text x="181.1" y="169.2">3</text>
<text x="196.8" y="169.2">4</text>
<text x="196.8" y="172.6">2 GND</text>
<text x="86.2" y="179.6">1</text>
<text x="102.1" y="177.9">5 VDD_5V</text>
<text x="164.9" y="178.7" transform="rotate(-90 164.9 178.7)">2</text>
<text x="171.9" y="178.7" transform="rotate(-90 171.9 178.7)">2</text>
<text x="86.4" y="183.1">6</text>
<text x="86.4" y="181.4">3</text>
<text x="102.1" y="181.4">4 EVENT9</text>
<text x="102.1" y="184.8">2 GND</text>
<text x="164.9" y="187.6" transform="rotate(-90 164.9 187.6)">1</text>
<text x="171.9" y="187.6" transform="rotate(-90 171.9 187.6)">1</text>
<text x="86.2" y="195.2">1</text>
<text x="86.4" y="197">3</text>
<text x="102.1" y="197">4 EVENT10</text>
<text x="102.1" y="193.5">5 VDD_5V</text>
<text x="86.4" y="198.7">6</text>
<text x="102.1" y="200.4">2 GND</text>
<text x="102.1" y="209.2">5 VDD_5V</text>
<text x="86.2" y="210.9">1</text>
<text x="86.4" y="214.4">6</text>
<text x="86.4" y="212.6">3</text>
<text x="102.1" y="212.6">4 EVENT11</text>
<text x="102.1" y="216.1">2 GND</text>
<text x="124.9" y="227.4" transform="rotate(-90 124.9 227.4)">2</text>
<text x="133.6" y="227.4" transform="rotate(-90 133.6 227.4)">2</text>
<text x="142.3" y="227.4" transform="rotate(-90 142.3 227.4)">2</text>
<text x="151" y="227.4" transform="rotate(-90 151 227.4)">2</text>
<text x="159.7" y="227.4" transform="rotate(-90 159.7 227.4)">2</text>
<text x="168.4" y="227.4" transform="rotate(-90 168.4 227.4)">2</text>
<text x="177.1" y="227.4" transform="rotate(-90 177.1 227.4)">2</text>
<text x="185.8" y="227.4" transform="rotate(-90 185.8 227.4)">2</text>
<text x="194.4" y="227.4" transform="rotate(-90 194.4 227.4)">2</text>
<text x="124.9" y="236.3" transform="rotate(-90 124.9 236.3)">1</text>
<text x="133.6" y="236.3" transform="rotate(-90 133.6 236.3)">1</text>
<text x="142.3" y="236.3" transform="rotate(-90 142.3 236.3)">1</text>
<text x="151" y="236.3" transform="rotate(-90 151 236.3)">1</text>
<text x="159.7" y="236.3" transform="rotate(-90 159.7 236.3)">1</text>
<text x="168.4" y="236.3" transform="rotate(-90 168.4 236.3)">1</text>
<text x="177.1" y="236.3" transform="rotate(-90 177.1 236.3)">1</text>
<text x="185.8" y="236.3" transform="rotate(-90 185.8 236.3)">1</text>
<text x="194.4" y="236.3" transform="rotate(-90 194.4 236.3)">1</text>
<text x="124.9" y="242.1" transform="rotate(-90 124.9 242.1)">2</text>
<text x="133.6" y="242.1" transform="rotate(-90 133.6 242.1)">2</text>
<text x="142.3" y="242.1" transform="rotate(-90 142.3 242.1)">2</text>
<text x="151" y="242.1" transform="rotate(-90 151 242.1)">2</text>
<text x="159.7" y="242.1" transform="rotate(-90 159.7 242.1)">2</text>
<text x="168.4" y="242.1" transform="rotate(-90 168.4 242.1)">2</text>
<text x="177.1" y="242.1" transform="rotate(-90 177.1 242.1)">2</text>
<text x="185.8" y="242.1" transform="rotate(-90 185.8 242.1)">2</text>
<text x="124.9" y="251" transform="rotate(-90 124.9 251)">1</text>
<text x="133.6" y="251" transform="rotate(-90 133.6 251)">1</text>
<text x="142.3" y="251" transform="rotate(-90 142.3 251)">1</text>
<text x="151" y="251" transform="rotate(-90 151 251)">1</text>
<text x="159.7" y="251" transform="rotate(-90 159.7 251)">1</text>
<text x="168.4" y="251" transform="rotate(-90 168.4 251)">1</text>
<text x="177.1" y="251" transform="rotate(-90 177.1 251)">1</text>
<text x="185.8" y="251" transform="rotate(-90 185.8 251)">1</text>
<text x="286.9" y="249.4">USED ON</text>
<text x="360.5" y="289.2">TOTAL NO. OF SHEETS</text>
</g>
<g font-size="1.4">
<text x="96.5" y="53">VCC</text>
<text x="89.9" y="54.7">A</text>
<text x="89.9" y="58.2">B</text>
<text x="96.4" y="59.9">GND</text>
<text x="98.5" y="56.5">Y</text>
<text x="89.9" y="70.4">A</text>
<text x="96.5" y="68.6">VCC</text>
<text x="118.6" y="70.4">A</text>
<text x="125.2" y="68.6">VCC</text>
<text x="89.9" y="73.8">B</text>
<text x="96.4" y="75.6">GND</text>
<text x="98.5" y="72.1">Y</text>
<text x="118.6" y="73.8">C</text>
<text x="118.6" y="72.1">B</text>
<text x="125.1" y="75.6">GND</text>
<text x="127.2" y="72.1">Y</text>
<text x="89.9" y="86">A</text>
<text x="89.9" y="89.5">B</text>
<text x="96.5" y="84.3">VCC</text>
<text x="98.5" y="87.8">Y</text>
<text x="96.4" y="91.2">GND</text>
<text x="89.9" y="101.6">A</text>
<text x="96.5" y="99.9">VCC</text>
<text x="89.9" y="105.1">B</text>
<text x="96.4" y="106.8">GND</text>
<text x="98.5" y="103.4">Y</text>
<text x="282.6" y="108.6">PRE</text>
<text x="286.7" y="108.6">VCC</text>
<text x="89.9" y="117.3">A</text>
<text x="96.5" y="115.6">VCC</text>
<text x="98.5" y="119">Y</text>
<text x="118.6" y="119">B</text>
<text x="118.6" y="117.3">A</text>
<text x="125.2" y="115.6">VCC</text>
<text x="127.2" y="119">Y</text>
<text x="229.8" y="119">B</text>
<text x="229.8" y="117.3">A</text>
<text x="236.4" y="115.6">VCC</text>
<text x="238.4" y="119">Y</text>
<text x="89.9" y="120.8">B</text>
<text x="96.4" y="122.5">GND</text>
<text x="118.6" y="120.8">C</text>
<text x="125.1" y="122.5">GND</text>
<text x="229.8" y="120.8">C</text>
<text x="236.3" y="122.5">GND</text>
<text x="282.5" y="122.2">CLR</text>
<text x="286.9" y="122.2">GND</text>
<text x="96.5" y="131.2">VCC</text>
<text x="89.9" y="132.9">A</text>
<text x="89.9" y="136.4">B</text>
<text x="98.5" y="134.7">Y</text>
<text x="96.4" y="138.2">GND</text>
<text x="89.9" y="148.6">A</text>
<text x="96.5" y="146.9">VCC</text>
<text x="89.9" y="150.3">B</text>
<text x="89.9" y="152.1">C</text>
<text x="96.4" y="153.8">GND</text>
<text x="98.5" y="150.3">Y</text>
<text x="89.9" y="164.2">A</text>
<text x="89.9" y="165.9">B</text>
<text x="89.9" y="167.7">C</text>
<text x="96.5" y="162.5">VCC</text>
<text x="98.5" y="165.9">Y</text>
<text x="118.6" y="167.7">C</text>
<text x="118.6" y="165.9">B</text>
<text x="118.6" y="164.2">A</text>
<text x="125.2" y="162.5">VCC</text>
<text x="127.2" y="165.9">Y</text>
<text x="184.7" y="167.7">A</text>
<text x="191.3" y="165.9">VCC</text>
<text x="96.4" y="169.5">GND</text>
<text x="125.1" y="169.5">GND</text>
<text x="184.7" y="171.2">C</text>
<text x="184.7" y="169.5">B</text>
<text x="191.1" y="172.9">GND</text>
<text x="193.2" y="169.5">Y</text>
<text x="89.9" y="179.9">A</text>
<text x="96.5" y="178.1">VCC</text>
<text x="89.9" y="181.6">B</text>
<text x="89.9" y="183.3">C</text>
<text x="96.4" y="185.1">GND</text>
<text x="98.5" y="181.6">Y</text>
<text x="89.9" y="195.5">A</text>
<text x="89.9" y="197.2">B</text>
<text x="96.5" y="193.8">VCC</text>
<text x="98.5" y="197.2">Y</text>
<text x="89.9" y="199">C</text>
<text x="96.4" y="200.7">GND</text>
<text x="96.5" y="209.4">VCC</text>
<text x="89.9" y="211.2">A</text>
<text x="89.9" y="212.9">B</text>
<text x="89.9" y="214.6">C</text>
<text x="98.5" y="212.9">Y</text>
<text x="96.4" y="216.4">GND</text>
</g>
<g font-size="1.3">
<text x="90.4" y="51.3">74LVC1G08</text>
<text x="90.4" y="66.9">74LVC1G08</text>
<text x="118.2" y="66.9">74LVC1G332</text>
<text x="90.4" y="82.6">74LVC1G08</text>
<text x="90.4" y="98.2">74LVC1G08</text>
<text x="90.4" y="113.9">74LVC1G08</text>
<text x="118.2" y="113.9">74LVC1G332</text>
<text x="229.5" y="113.9">74LVC1G332</text>
<text x="90.4" y="129.5">74LVC1G08</text>
<text x="90.4" y="145.2">74LVC1G11</text>
<text x="90.4" y="160.8">74LVC1G11</text>
<text x="118.2" y="160.8">74LVC1G332</text>
<text x="184.3" y="164.3">74LVC1G332</text>
<text x="90.4" y="176.4">74LVC1G11</text>
<text x="90.4" y="192.1">74LVC1G11</text>
<text x="90.4" y="207.7">74LVC1G11</text>
</g>
</svg>
